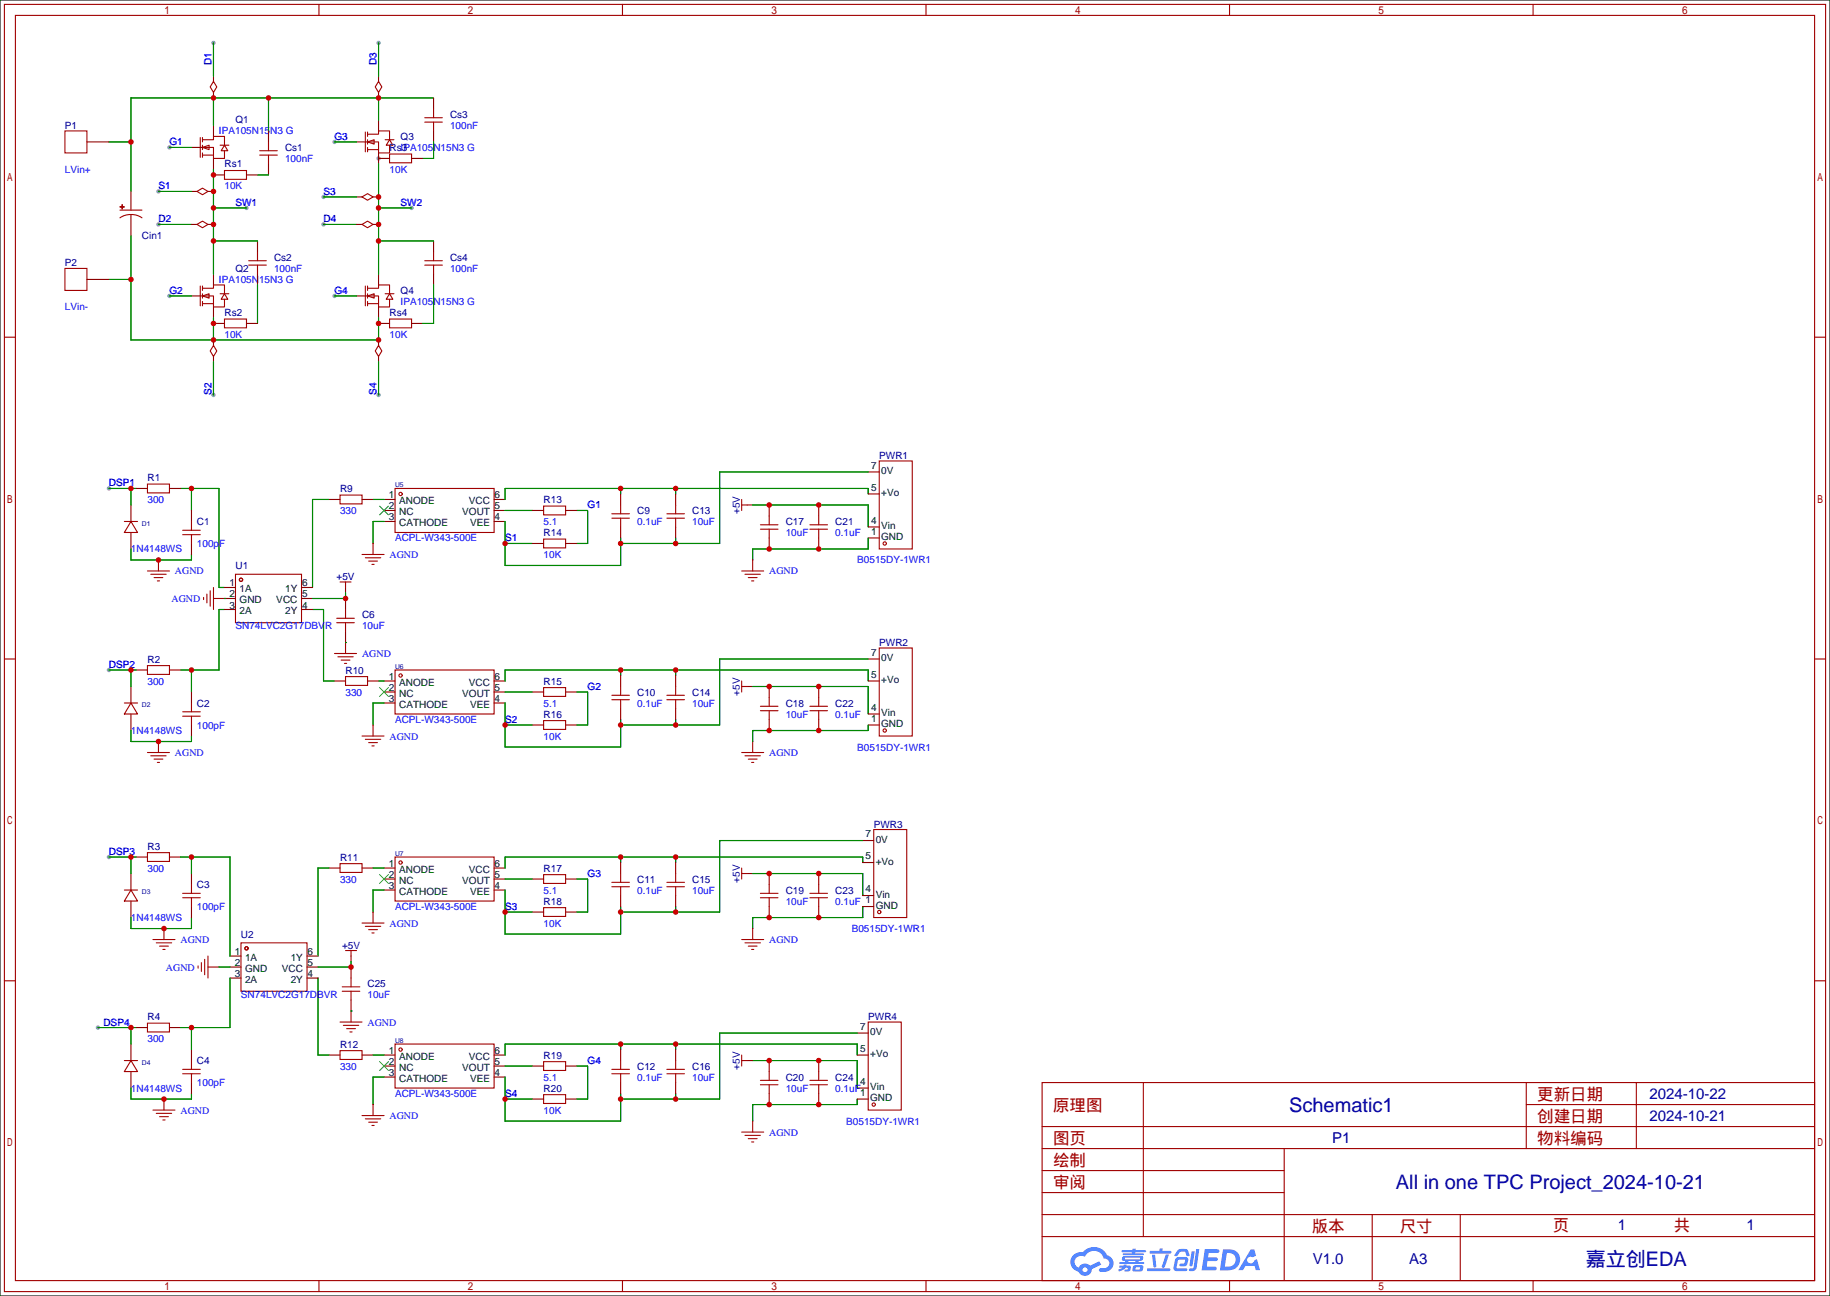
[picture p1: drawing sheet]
<svg xmlns="http://www.w3.org/2000/svg" width="422mm" height="299mm" viewBox="0 0 422 299" stroke-linecap="round" stroke-linejoin="round" font-family="sans-serif">
<path d="M0 0h422.4v299.2h-422.4z" fill="#fff" stroke="#000" stroke-width=".25"/>
<g fill="#999">
<circle cx="87.4" cy="36.6" r=".51"/>
<circle cx="39.1" cy="34" r=".51"/>
<circle cx="39.1" cy="68.3" r=".51"/>
<circle cx="36.6" cy="51.8" r=".51"/>
<circle cx="49.3" cy="9.9" r=".51"/>
<circle cx="87.4" cy="9.9" r=".51"/>
<circle cx="77.2" cy="32.8" r=".51"/>
<circle cx="77.2" cy="68.3" r=".51"/>
<circle cx="74.7" cy="51.8" r=".51"/>
<circle cx="87.4" cy="91.2" r=".51"/>
<circle cx="49.3" cy="91.2" r=".51"/>
<circle cx="36.6" cy="44.2" r=".51"/>
<circle cx="74.7" cy="45.5" r=".51"/>
<circle cx="56.9" cy="48" r=".51"/>
<circle cx="95" cy="48" r=".51"/>
<circle cx="25.1" cy="112.8" r=".51"/>
<circle cx="25.1" cy="154.7" r=".51"/>
<circle cx="25.1" cy="197.9" r=".51"/>
<circle cx="22.6" cy="237.2" r=".51"/>
</g>
<g fill="none" stroke="#a10000" stroke-width=".25">
<path d="M1 1h420.4v297.2h-420.4zM3.6 3.6h415.2v292.1h-415.2zM73.6 1v2.6M143.7 1v2.6M213.7 1v2.6M283.8 1v2.6M353.9 1v2.6M1 77.9h2.6M418.8 77.9h2.6M1 152.1h2.6M418.8 152.1h2.6M1 226.4h2.6"/>
<path d="M418.8 226.4h2.6M240.5 249.9h178.3v45.8h-178.3zM263.9 249.9v35.6M352.3 249.9v15.3M352.3 255h66.5M377.7 249.9v15.3M240.5 270.3h55.9M240.5 265.2h178.3M240.5 275.3h55.9M240.5 260.1h178.3M296.4 265.2v30.5M73.6 295.7v2.5"/>
<path d="M143.7 295.7v2.5M213.7 295.7v2.5M240.5 285.5h178.3M240.5 280.4h178.3M283.8 295.7v2.5M316.7 280.4v15.3M337.1 280.4v15.3M353.9 295.7v2.5"/>
</g>
<g fill="#5487ff">
<path d="M278.1 288.4h2.7a.48 .48 0 0 1 .7 .4 .48 .48 0 0 1-.7 .5h-1.8l-.2 1h1.9a.43 .43 0 0 1 .4 .5 .43 .43 0 0 1-.5 .4h-1.9l-.2 1.2h1.7a.45 .45 0 0 1 .6 .2 .45 .45 0 0 1-.2 .6l-3.2 .1z"/>
<path d="M288.7 288.5h.8l.4 1.4-.7 .4a.84 .84 0 0 0-1.2 .2 .84 .84 0 0 0 .3 1.2 .84 .84 0 0 0 1.1-.4l.1-.3 .6-.3 .7 2.5h-.9l-.3-1h-2.1l-.6 1h-1.1z"/>
<path d="M275.1 288.9h.7l-.5 3.2a.36 .36 0 0 1-.4 .3 .36 .36 0 0 1-.3-.4z"/>
<path d="M276.1 288.4h.7l-.6 4.3a1.13 1.13 0 0 1-1.8 .6l.2-.4 .7-.1 .2-.2z"/>
<path d="M271.8 288.7l.6-.3 1-.1a.77 .77 0 0 1 .9 .6l.3 .9-.2 .2h-.5l-.3-.9-.2-.1h-1l-.7 1h-.6z"/>
<path d="M271.4 290.5l.5-.3h1.7a.81 .81 0 0 1 .7 .5 .81 .81 0 0 1-.2 .9 .81 .81 0 0 1-.9 .8h-.7a.32 .32 0 0 1-.3-.4 .32 .32 0 0 1 .4-.3h.7l.3-.9-1.7 .1-.3 1.9h2.2a.32 .32 0 0 1 .3 .4 .32 .32 0 0 1-.4 .3h-2.3l-.4-.4-.1-.5z"/>
<path d="M264.8 292.8h5a.33 .33 0 0 1 .4 .4 .33 .33 0 0 1-.4 .3h-4.9l-.1-.2z"/>
<path d="M269.1 289.6h.7l-.6 2.1a.98 .98 0 0 1-.8 1l-.3-.3z"/>
<path d="M265.9 289.7h.7l.3 2.6a.34 .34 0 0 1-.3 .3 .34 .34 0 0 1-.4-.2z"/>
<path d="M265.4 288.8h2.2l.2-.6h.6l-.1 .6h1.8a.32 .32 0 0 1 .3 .3 .32 .32 0 0 1-.4 .3h-4.5l-.1-.1z"/>
<path d="M258.4 292.2h.9l.1-.2h.7l-.1 .2h.9l.1 .2-.1 .9-1.3 .2v-.4h.6l.1-.4a.68 .68 0 0 0-.9 .4l-1.1 .5-.2-.5 1-.4h-.8z"/>
<path d="M259 288.6h2.4l.1-.3h.7l-.1 .3h2.2l.3 .3-.3 .2h-2.2l-.1 .3h1.8l.2 .2-.2 .2h-4.5l-.1-.4h2l.1-.3h-2.3l-.1-.1z"/>
<path d="M282.3 288.4l-.7 4.9h1.6a2.5 2.5 0 0 0 3.1-2.5 2.5 2.5 0 0 0-3.1-2.4zM283.2 289.3a1.65 1.65 0 0 1 2 1.7 1.65 1.65 0 0 1-2.2 1.4h-.3z"/>
<path d="M259.1 290.2l-.1 .7 .6 .2 .1 .3h-1.3l.1 .4h5.4l.2-.2-.2-.2h-1.2l.2-.3a.7 .7 0 0 0 .8-.2 .7 .7 0 0 0 0-.9h-4.1zM259.7 290.4l3.5 .1-.2 .3h-3.2zM260.4 291.1h1.7l-.2 .3h-1.4z"/>
<path d="M261.6 292.3a1.05 1.05 0 0 0-.1 1.2 2.91 2.91 0 0 0 2.2-.2 .98 .98 0 0 0 0-1.1l-1.6-.1zM262.2 292.6h.8l.1 .3-.2 .2h-.8z"/>
<path d="M247.8 289.7a2.23 2.23 0 0 0-.6 2.3 2.23 2.23 0 0 0 1.8 1.6 1.58 1.58 0 0 0 1.7 1 1.58 1.58 0 0 0 1.3-1.6l2.2-1-.5-.8-2.1 1a1.65 1.65 0 0 0-2.6 .5 1.47 1.47 0 0 1-.8-2.1 1.47 1.47 0 0 1 2.2-.4 2.3 2.3 0 0 1 2.3-1.4 2.3 2.3 0 0 1 2.1 1.8 1.12 1.12 0 0 1 1.3 1 1.12 1.12 0 0 1-1.2 1.2h-.7a.45 .45 0 0 0-.5 .3 .45 .45 0 0 0 .4 .6 2.21 2.21 0 0 0 2.2-.6 2.21 2.21 0 0 0 .5-2.3 2.13 2.13 0 0 0-1.3-1 3.3 3.3 0 0 0-5.5-.7l-1.2 .1zM249.9 293.2a.57 .57 0 0 1 1.1 0 .57 .57 0 0 1-1.1 0z"/>
</g>
<g fill="none" stroke="#870000" stroke-width=".25">
<path d="M49.3 17.5v1.3M87.4 17.5v1.3M20.1 32.8h5M44.2 34h2.5M49.3 21.3v1.3M49.3 29v2.5M49.3 36.6v2.5M62 30.2v2.6M62 37.8v2.6M82.3 32.8h2.5M87.4 21.3v1.3M87.4 27.7v2.5"/>
<path d="M87.4 35.3v2.5M87.4 36.6h2.5M95 36.6h2.5M100.1 22.6v2.5M100.1 30.2v2.6M30.2 44.2v4.3M30.2 49.5v4.9M44.2 51.8h1.3M44.2 44.2h1.3M48 51.8h1.3M48 44.2h1.3M49.3 40.4h2.5"/>
<path d="M56.9 40.4h2.5M59.4 55.6v2.6M82.3 51.8h1.3M82.3 45.5h1.3M86.1 51.8h1.3M86.1 45.5h1.3M100.1 55.6v2.6M20.1 64.5h5M44.2 68.3h2.5M49.3 63.2v2.6M49.3 70.9v2.5M49.3 78.5v1.3"/>
<path d="M49.3 74.7h2.5M56.9 74.7h2.5M59.4 63.2v2.6M82.3 68.3h2.5M87.4 63.2v2.6M87.4 70.9v2.5M87.4 78.5v1.3M87.4 74.7h2.5M95 74.7h2.5M100.1 63.2v2.6M49.3 82.3v1.3M87.4 82.3v1.3"/>
<path d="M30.2 116.6v3.8M31.5 112.8h2.5M39.1 112.8h2.6M44.2 117.9v2.5M75.9 115.3h2.6M83.6 115.3h2.5M88.6 115.3h2.6M88.6 117.9h2.6M114 115.3h2.6M114 117.9h2.6M122.9 117.9h2.6M130.6 117.9h2.5"/>
<path d="M143.3 114v2.6M156 114v2.6M172.5 116.6h1.2M177.5 116.6v2.5M189 116.6v2.5M200.4 109h2.5M200.4 114h2.5M30.2 122.9v3.8M36.6 129.3h.1M44.2 125.5v2.5M51.8 135.6h2.6M51.8 138.2h2.6"/>
<path d="M69.6 135.6h2.5M69.6 138.2h2.5M79.8 135.6v1.3M79.8 138.2v2.5M86.1 125.5h.1M88.6 120.4h2.6M114 120.4h2.6M122.9 125.5h2.6M130.6 125.5h2.5M143.3 121.7v2.5M156 121.7v2.5M173.7 129.3h.1"/>
<path d="M177.5 124.2v2.5M189 124.2v2.5M200.4 121.7h2.5M200.4 124.2h2.5M30.2 158.5v3.8M31.5 154.7h2.5M39.1 154.7h2.6M44.2 159.8v2.5M51.8 140.7h2.6M69.6 140.7h2.5M77.2 157.2h2.6M79.8 148.3h.1"/>
<path d="M79.8 145.8v2.5M84.8 157.2h2.6M88.6 157.2h2.6M88.6 159.8h2.6M114 157.2h2.6M114 159.8h2.6M122.9 159.8h2.6M130.6 159.8h2.5M143.3 156v2.5M156 156v2.5M172.5 158.5h1.2M177.5 158.5v2.5"/>
<path d="M189 158.5v2.5M200.4 157.2h2.5M200.4 152.1h2.5M30.2 164.8v3.9M36.6 171.2h.1M44.2 167.4v2.5M86.1 167.4h.1M88.6 162.3h2.6M114 162.3h2.6M122.9 167.4h2.6M130.6 167.4h2.5M143.3 163.6v2.5"/>
<path d="M156 163.6v2.5M173.7 171.2h.1M177.5 166.1v2.6M189 166.1v2.6M200.4 164.8h2.5M200.4 167.4h2.5M31.5 197.9h2.5M39.1 197.9h2.6M143.3 199.1v2.6M156 199.1v2.6M199.1 194.1h2.6M199.1 199.1h2.6"/>
<path d="M30.2 201.7v3.8M30.2 208v3.8M37.8 214.4h.1M44.2 201.7v2.5M44.2 209.3v2.5M75.9 200.4h2.6M83.6 200.4h2.5M86.1 210.6h.1M88.6 200.4h2.6M88.6 202.9h2.6M88.6 205.5h2.6M114 200.4h2.6"/>
<path d="M114 202.9h2.6M114 205.5h2.6M122.9 202.9h2.6M122.9 210.6h2.6M130.6 202.9h2.5M130.6 210.6h2.5M143.3 206.8v2.5M156 206.8v2.5M172.5 201.7h1.2M173.7 214.4h.1M177.5 201.7v2.5M177.5 209.3v2.5"/>
<path d="M189 201.7v2.5M189 209.3v2.5M199.1 206.8h2.6M199.1 209.3h2.6M31.5 237.2h2.5M39.1 237.2h2.6M50.5 223.3h.1M53.1 220.7h2.5M53.1 223.3h2.5M53.1 225.8h2.5M70.9 220.7h2.5M70.9 223.3h2.5"/>
<path d="M70.9 225.8h2.5M81 233.4h.1M81 220.7v1.3M81 223.3v2.5M81 230.9v2.5M197.9 238.5h2.5M30.2 241v3.9M30.2 247.4v3.8M37.8 253.7h.1M44.2 242.3v2.6M44.2 249.9v2.6M75.9 243.6h2.6"/>
<path d="M83.6 243.6h2.5M86.1 255h.1M88.6 243.6h2.6M88.6 246.1h2.6M88.6 248.7h2.6M114 243.6h2.6M114 246.1h2.6M114 248.7h2.6M122.9 246.1h2.6M122.9 253.7h2.6M130.6 246.1h2.5M130.6 253.7h2.5"/>
<path d="M143.3 242.3v2.6M143.3 249.9v2.6M156 242.3v2.6M156 249.9v2.6M172.5 244.9h1.2M173.7 258.8h.1M177.5 244.9v2.5M177.5 252.5v2.5M189 244.9v2.5M189 252.5v2.5M197.9 243.6h2.5M197.9 251.2h2.5"/>
<path d="M197.9 253.7h2.5"/>
</g>
<g fill="none" stroke="#a10000" stroke-width=".25">
<path d="M49.3 18.8l.7 1.3-.7 1.2-.8-1.2zM87.4 18.8l.7 1.3-.7 1.2-.8-1.2zM15 30.2h5.1v5.1h-5.1zM46.2 31.8v4.5M46.7 34h2.6v2.6h2.5v-1.8M46.7 32.3h2.6v-.8h2.5v2M46.7 34l1.6-.5v1zM46.7 31.8v1M46.7 33.5v1M46.7 35.3v1M46.7 35.8h2.6M50.8 33.5h2"/>
<path d="M51.8 39.4h5.1v2h-5.1zM51.8 33.5l.8 1.3h-1.5zM59.9 35.8h4.1M59.9 34.8h4.1M62 32.8v2M62 35.8v2M84.3 30.5v4.6M84.8 32.8h2.6v2.5h2.5v-1.8M84.8 31h2.6v-.8h2.5v2.1M84.8 32.8l1.6-.5v1zM84.8 30.5v1M84.8 32.3v1"/>
<path d="M84.8 34v1.1M84.8 34.5h2.6M88.9 32.3h2M89.9 35.6h5.1v2h-5.1zM89.9 32.3l.8 1.2h-1.5zM98 28.2h4.1M98 27.2h4.1M100.1 25.1v2.1M100.1 28.2v2M27.7 47.8h1zM27.7 50.3a4.6 4.6 0 0 1 5.1 0M27.7 48.5h5.1"/>
<path d="M28.2 47.2v1.1zM45.5 51.8l1.2-.7 1.3 .7-1.3 .8zM45.5 44.2l1.2-.8 1.3 .8-1.3 .8zM59.4 58.2v2M83.6 51.8l1.2-.7 1.3 .7-1.3 .8zM83.6 45.5l1.2-.8 1.3 .8-1.3 .7zM100.1 58.2v2M15 62h5.1v5.1h-5.1zM46.2 66v4.6M46.7 68.3h2.6v2.6h2.5v-1.8M46.7 66.5h2.6v-.7h2.5v2M46.7 68.3l1.6-.5v1z"/>
<path d="M46.7 66v1.1M46.7 67.8v1M46.7 69.6v1M46.7 70.1h2.6M49.3 79.8l.7 1.2-.7 1.3-.8-1.3zM50.8 67.8h2M51.8 73.7h5.1v2h-5.1zM51.8 67.8l.8 1.3h-1.5zM57.4 61.2h4.1M57.4 60.2h4.1M59.4 61.2v2M84.3 66v4.6"/>
<path d="M84.8 68.3h2.6v2.6h2.5v-1.8M84.8 66.5h2.6v-.7h2.5v2M84.8 68.3l1.6-.5v1zM84.8 70.1h2.6M84.8 66v1.1M84.8 67.8v1M84.8 69.6v1M87.4 79.8l.7 1.2-.7 1.3-.8-1.3zM88.9 67.8h2M89.9 73.7h5.1v2h-5.1zM89.9 67.8l.8 1.3h-1.5zM98 61.2h4.1"/>
<path d="M98 60.2h4.1M100.1 61.2v2M34 111.8h5.1v2h-5.1zM78.5 114.3h5.1v2h-5.1zM91.2 112.8h22.8v10.1h-22.8zM125.5 116.8h5.1v2.1h-5.1zM141.2 119.6h4.1M141.2 118.6h4.1M143.3 116.6v2M143.3 119.6v2.1M153.9 119.6h4.1M153.9 118.6h4.1"/>
<path d="M156 116.6v2M156 119.6v2.1M171.2 115.3v2.6M171.2 116.6h1.3M177.5 119.1v2.1M189 119.1v2.1M202.9 106.4h7.7v20.3h-7.7zM28.7 120.4h3M30.2 120.4l1.5 2.5h-3zM34 131.8h5.1M34.8 132.6h3.6M35.6 133.3h2"/>
<path d="M36.3 134.1h.5M36.6 129.3v2.5M42.2 123.4h4M42.2 122.4h4M44.2 120.4v2M44.2 123.4v2.1M47 137.9v.5M47.8 137.2v2M48.5 136.4v3.6M49.3 138.2h2.5M49.3 135.6v5.1M54.4 132.6h15.2v11.2h-15.2z"/>
<path d="M78.5 134.4h2.5M79.8 134.4v1.2M83.6 128h5M84.3 128.8h3.6M85.1 129.5h2M85.9 130.3h.5M86.1 125.5v2.5M125.5 124.5h5.1v2h-5.1zM171.2 131.8h5.1M172 132.6h3.5M172.7 133.3h2.1M173.5 134.1h.5"/>
<path d="M173.7 129.3v2.5M175.5 122.2h4.1M175.5 121.2h4.1M177.5 122.2v2M186.9 122.2h4.1M186.9 121.2h4.1M189 122.2v2M34 153.7h5.1v2h-5.1zM77.2 150.9h5.1M77.7 142.7h4.1M77.7 143.8h4.1M78 151.6h3.5"/>
<path d="M78.7 152.4h2.1M79.5 153.2h.5M79.8 156.2h5v2h-5zM79.8 140.7v2M79.8 143.8v2M79.8 148.3v2.6M91.2 154.7h22.8v10.1h-22.8zM125.5 158.7h5.1v2.1h-5.1zM143.3 158.5v2M156 158.5v2M171.2 157.2v2.6M171.2 158.5h1.3"/>
<path d="M202.9 149.6h7.7v20.3h-7.7zM28.7 162.3h3M30.2 162.3l1.5 2.5h-3zM34 173.7h5.1M34.8 174.5h3.6M35.6 175.3h2M36.3 176h.5M36.6 171.2v2.5M42.2 165.4h4M42.2 164.3h4M44.2 162.3v2M44.2 165.4v2"/>
<path d="M83.6 169.9h5M84.3 170.7h3.6M85.1 171.4h2M85.9 172.2h.5M86.1 167.4v2.5M125.5 166.4h5.1v2h-5.1zM141.2 161.5h4.1M141.2 160.5h4.1M143.3 161.5v2.1M153.9 161.5h4.1M153.9 160.5h4.1M156 161.5v2.1"/>
<path d="M171.2 173.7h5.1M172 174.5h3.5M172.7 175.3h2.1M173.5 176h.5M173.7 171.2v2.5M175.5 164.1h4.1M175.5 163.1h4.1M177.5 161v2.1M177.5 164.1v2M186.9 164.1h4.1M186.9 163.1h4.1M189 161v2.1"/>
<path d="M189 164.1v2M34 196.8h5.1v2.1h-5.1zM78.5 199.4h5.1v2h-5.1zM91.2 197.9h22.8v10.1h-22.8zM201.7 191.5h7.6v20.3h-7.6zM28.7 205.5h3M30.2 205.5l1.5 2.5h-3zM35.3 216.9h5.1M36.1 217.7h3.5M36.8 218.4h2.1M37.6 219.2h.5M37.8 214.4v2.5"/>
<path d="M42.2 207.3h4M42.2 206.2h4M44.2 204.2v2M44.2 207.3v2M55.6 217.7h15.3v11.2h-15.3zM79.8 219.5h2.5M81 219.5v1.2M83.6 213.1h5M84.3 213.9h3.6M85.1 214.6h2M85.9 215.4h.5M86.1 210.6v2.5"/>
<path d="M125.5 201.9h5.1v2.1h-5.1zM125.5 209.5h5.1v2.1h-5.1zM141.2 204.7h4.1M141.2 203.7h4.1M143.3 201.7v2M143.3 204.7v2.1M153.9 204.7h4.1M153.9 203.7h4.1M156 201.7v2M156 204.7v2.1M171.2 200.4v2.5M171.2 201.7h1.3"/>
<path d="M171.2 216.9h5.1M172 217.7h3.5M172.7 218.4h2.1M173.5 219.2h.5M173.7 214.4v2.5M175.5 207.3h4.1M175.5 206.2h4.1M177.5 204.2v2M177.5 207.3v2M186.9 207.3h4.1M186.9 206.2h4.1M189 204.2v2"/>
<path d="M189 207.3v2M34 236.2h5.1v2.1h-5.1zM45.7 223v.5M46.5 222.2v2.1M47.2 221.5v3.5M48 223.3h2.5M48 220.7v5.1M78.5 236h5.1M79 227.8h4.1M79 228.9h4.1M79.2 236.7h3.6M80 237.5h2"/>
<path d="M80.8 238.3h.5M81 225.8v2M81 228.9v2M81 233.4v2.6M200.4 236h7.6v20.3h-7.6zM28.7 244.9h3M30.2 244.9l1.5 2.5h-3zM35.3 256.3h5.1M36.1 257h3.5M36.8 257.8h2.1M37.6 258.6h.5M37.8 253.7v2.6"/>
<path d="M42.2 247.9h4M42.2 246.9h4M44.2 244.9v2M44.2 247.9v2M78.5 242.6h5.1v2h-5.1zM83.6 257.6h5M84.3 258.3h3.6M85.1 259.1h2M85.9 259.8h.5M86.1 255v2.6M91.2 241h22.8v10.2h-22.8zM125.5 245.1h5.1v2h-5.1z"/>
<path d="M125.5 252.7h5.1v2.1h-5.1zM141.2 247.9h4.1M141.2 246.9h4.1M143.3 244.9v2M143.3 247.9v2M153.9 247.9h4.1M153.9 246.9h4.1M156 244.9v2M156 247.9v2M171.2 243.6v2.5M171.2 244.9h1.3M173.7 258.8v2.6"/>
<path d="M175.5 250.4h4.1M175.5 249.4h4.1M177.5 247.4v2M177.5 250.4v2.1M186.9 250.4h4.1M186.9 249.4h4.1M189 247.4v2M189 250.4v2.1M171.2 261.4h5.1M172 262.1h3.5M172.7 262.9h2.1M173.5 263.7h.5"/>
<circle cx="92.5" cy="114" r=".38"/>
<circle cx="55.6" cy="133.9" r=".38"/>
<circle cx="204.2" cy="125.5" r=".38"/>
<circle cx="92.5" cy="156" r=".38"/>
<circle cx="204.2" cy="168.7" r=".38"/>
<circle cx="92.5" cy="199.1" r=".38"/>
<circle cx="56.9" cy="218.9" r=".38"/>
<circle cx="202.9" cy="210.6" r=".38"/>
<circle cx="92.5" cy="242.3" r=".38"/>
<circle cx="201.7" cy="255" r=".38"/>
</g>
<g fill="none" stroke="#008700" stroke-width=".25">
<path d="M49.3 9.9v7.6M87.4 9.9v7.6M25.1 32.8h5.1M39.1 34h5.1M49.3 22.6v6.4M49.3 39.1v24.1M62 22.6v7.6M77.2 32.8h5.1M87.4 22.6v5.1M87.4 37.8v25.4M100.1 22.6h-69.9v21.6M100.1 32.8v3.8h-2.6"/>
<path d="M30.2 54.4v24.1h57.2v-5.1M36.6 51.8h7.6M36.6 44.2h7.6M49.3 55.6h10.1M49.3 48h7.6M59.4 40.4h2.6M74.7 51.8h7.6M74.7 45.5h7.6M87.4 55.6h12.7M87.4 48h7.6M25.1 64.5h5.1M39.1 68.3h5.1"/>
<path d="M49.3 73.4v5.1M59.4 65.8v8.9M77.2 68.3h5.1M100.1 65.8v8.9h-2.6M49.3 83.6v7.6M87.4 83.6v7.6M25.1 112.8h6.4M30.2 112.8v3.8M41.7 112.8h8.8v22.8h1.3M44.2 112.8v5.1M75.9 115.3h-3.8v20.3M86.1 115.3h2.5"/>
<path d="M116.6 117.9h6.3M133.1 117.9h2.5v7.6h-2.5M143.3 112.8v1.2M156 112.8v1.2M173.7 116.6h26.7v5.1M200.4 114v-1.2h-83.8v2.5M200.4 109h-34.3v16.5h-22.8M30.2 126.7v2.6h14v-1.3M51.8 138.2h.1M79.8 136.9v1.3h-7.7M88.6 120.4h-2.5v5.1M116.6 120.4v10.2h26.7v-6.4"/>
<path d="M116.6 125.5h6.3M156 124.2v1.3M200.4 124.2v2.5h-26.7v2.6M25.1 154.7h6.4M30.2 154.7v3.8M44.2 154.7v5.1M51.8 140.7h-1.3v14h-8.8M72.1 140.7h2.6v16.5h2.5M79.8 148.3h.1M87.4 157.2h1.2M116.6 157.2v-2.5h83.8v2.5M116.6 159.8h6.3"/>
<path d="M133.1 159.8h2.5v7.6h-2.5M143.3 154.7v1.3M156 154.7v1.3M173.7 158.5h26.7v6.3M200.4 152.1h-34.3v15.3h-22.8M30.2 168.7v2.5h14v-1.3M88.6 162.3h-2.5v5.1M116.6 162.3v10.2h26.7v-6.4M116.6 167.4h6.3M156 166.1v1.3M200.4 167.4v1.3h-26.7v2.5M25.1 197.9h6.4"/>
<path d="M30.2 197.9v3.8M41.7 197.9h11.4v22.8M44.2 197.9v3.8M143.3 197.9v1.2M156 197.9v1.2M199.1 199.1v-1.2h-82.5v2.5M199.1 194.1h-33v16.5h-22.8M30.2 211.8v2.6h14v-2.6M75.9 200.4h-2.5v20.3M86.1 200.4h2.5M88.6 205.5h-2.5v5.1M116.6 205.5v10.1h26.7v-6.3"/>
<path d="M116.6 202.9h6.3M116.6 210.6h6.3M133.1 202.9h2.5v7.7h-2.5M156 209.3v1.3M173.7 201.7h25.4v5.1M199.1 209.3v2.5h-25.4v2.6M22.6 237.2h8.9M30.2 237.2v3.8M44.2 237.2v5.1M50.5 223.3h2.6M53.1 225.8v11.4h-11.4M73.4 225.8v17.8h2.5"/>
<path d="M81 233.4h.1M81 222v1.3h-7.6M197.9 238.5h-31.8v15.2h-22.8M30.2 251.2v2.5h14v-1.2M86.1 243.6h2.5M88.6 248.7h-2.5v6.3M116.6 243.6v-2.6h81.3v2.6M116.6 248.7v10.1h26.7v-6.3M116.6 246.1h6.3M116.6 253.7h6.3M133.1 246.1h2.5v7.6h-2.5M143.3 241v1.3"/>
<path d="M156 241v1.3M156 252.5v1.2M173.7 244.9h24.2v6.3M197.9 253.7v1.3h-24.2v3.8"/>
</g>
<path d="M87.6 116.8l2.1 2.1M89.7 116.8l-2.1 2.1M87.6 158.7l2.1 2.1M89.7 158.7l-2.1 2.1M87.6 201.9l2.1 2.1M89.7 201.9l-2.1 2.1M87.6 245.1l2.1 2M89.7 245.1l-2.1 2" fill="none" stroke="#3c3" stroke-width=".25"/>
<g fill="#c00">
<circle cx="87.4" cy="74.7" r=".63"/>
<circle cx="87.4" cy="78.5" r=".63"/>
<circle cx="49.3" cy="78.5" r=".63"/>
<circle cx="30.2" cy="64.5" r=".63"/>
<circle cx="49.3" cy="74.7" r=".63"/>
<circle cx="49.3" cy="22.6" r=".63"/>
<circle cx="62" cy="22.6" r=".63"/>
<circle cx="87.4" cy="22.6" r=".63"/>
<circle cx="30.2" cy="32.8" r=".63"/>
<circle cx="49.3" cy="55.6" r=".63"/>
<circle cx="49.3" cy="51.8" r=".63"/>
<circle cx="49.3" cy="48" r=".63"/>
<circle cx="49.3" cy="44.2" r=".63"/>
<circle cx="49.3" cy="40.4" r=".63"/>
<circle cx="87.4" cy="45.5" r=".63"/>
<circle cx="87.4" cy="48" r=".63"/>
<circle cx="87.4" cy="51.8" r=".63"/>
<circle cx="87.4" cy="55.6" r=".63"/>
<circle cx="156" cy="112.8" r=".63"/>
<circle cx="143.3" cy="112.8" r=".63"/>
<circle cx="189" cy="116.6" r=".63"/>
<circle cx="177.5" cy="116.6" r=".63"/>
<circle cx="177.5" cy="126.7" r=".63"/>
<circle cx="189" cy="126.7" r=".63"/>
<circle cx="36.6" cy="129.3" r=".63"/>
<circle cx="116.6" cy="125.5" r=".63"/>
<circle cx="143.3" cy="125.5" r=".63"/>
<circle cx="156" cy="125.5" r=".63"/>
<circle cx="30.2" cy="112.8" r=".63"/>
<circle cx="156" cy="154.7" r=".63"/>
<circle cx="143.3" cy="154.7" r=".63"/>
<circle cx="189" cy="158.5" r=".63"/>
<circle cx="177.5" cy="158.5" r=".63"/>
<circle cx="36.6" cy="171.2" r=".63"/>
<circle cx="44.2" cy="154.7" r=".63"/>
<circle cx="116.6" cy="167.4" r=".63"/>
<circle cx="143.3" cy="167.4" r=".63"/>
<circle cx="156" cy="167.4" r=".63"/>
<circle cx="30.2" cy="154.7" r=".63"/>
<circle cx="156" cy="197.9" r=".63"/>
<circle cx="143.3" cy="197.9" r=".63"/>
<circle cx="189" cy="201.7" r=".63"/>
<circle cx="177.5" cy="201.7" r=".63"/>
<circle cx="177.5" cy="211.8" r=".63"/>
<circle cx="189" cy="211.8" r=".63"/>
<circle cx="37.8" cy="214.4" r=".63"/>
<circle cx="116.6" cy="210.6" r=".63"/>
<circle cx="143.3" cy="210.6" r=".63"/>
<circle cx="156" cy="210.6" r=".63"/>
<circle cx="30.2" cy="197.9" r=".63"/>
<circle cx="156" cy="241" r=".63"/>
<circle cx="143.3" cy="241" r=".63"/>
<circle cx="189" cy="244.9" r=".63"/>
<circle cx="177.5" cy="244.9" r=".63"/>
<circle cx="177.5" cy="255" r=".63"/>
<circle cx="189" cy="255" r=".63"/>
<circle cx="37.8" cy="253.7" r=".63"/>
<circle cx="116.6" cy="253.7" r=".63"/>
<circle cx="143.3" cy="253.7" r=".63"/>
<circle cx="156" cy="253.7" r=".63"/>
<circle cx="30.2" cy="237.2" r=".63"/>
<circle cx="44.2" cy="112.8" r=".63"/>
<circle cx="79.8" cy="138.2" r=".63"/>
<circle cx="81" cy="223.3" r=".63"/>
<circle cx="44.2" cy="197.9" r=".63"/>
<circle cx="44.2" cy="237.2" r=".63"/>
<circle cx="177.5" cy="168.7" r=".63"/>
<circle cx="189" cy="168.7" r=".63"/>
</g>
<g font-size="4.6" fill="#000080">
<text x="297.6" y="256.6">Schematic1</text>
<text x="322.2" y="274.4">All in one TPC Project_2024-10-21</text>
<text x="366" y="292.2">嘉立创EDA</text>
</g>
<g font-size="3.8" fill="#a00000">
<text x="243.1" y="256.5">原理图</text>
<text x="354.8" y="254">更新日期</text>
<text x="354.8" y="259.1">创建日期</text>
<text x="243.1" y="269.2">绘制</text>
<text x="243.1" y="264.2">图页</text>
<text x="354.8" y="264.2">物料编码</text>
<text x="243.1" y="274.3">审阅</text>
<text x="302.8" y="284.5">版本</text>
<text x="323.1" y="284.5">尺寸</text>
<text x="358.4" y="284.2">页</text>
<text x="386.3" y="284.2">共</text>
</g>
<g font-size="3.5" fill="#000080">
<text x="380.7" y="253.7">2024-10-22</text>
<text x="307.5" y="263.8">P1</text>
<text x="380.7" y="258.8">2024-10-21</text>
<text x="373.4" y="283.9">1</text>
<text x="403.2" y="283.9">1</text>
<text x="303" y="291.8">V1.0</text>
<text x="325.3" y="291.8">A3</text>
</g>
<g font-size="2.3" fill="#00f">
<text x="48.8" y="15" transform="rotate(-90 48.8 15)">D1</text>
<text x="86.9" y="15" transform="rotate(-90 86.9 15)">D3</text>
<text x="103.9" y="29.8">100nF</text>
<text x="39.1" y="33.6">G1</text>
<text x="50.5" y="31">IPA105N15N3 G</text>
<text x="77.2" y="32.3">G3</text>
<text x="92.5" y="34.8">IPA105N15N3 G</text>
<text x="15" y="39.9">LVin+</text>
<text x="65.8" y="37.4">100nF</text>
<text x="89.9" y="39.9">10K</text>
<text x="36.6" y="43.7">S1</text>
<text x="51.8" y="43.7">10K</text>
<text x="54.4" y="47.5">SW1</text>
<text x="74.7" y="45">S3</text>
<text x="92.5" y="47.5">SW2</text>
<text x="36.6" y="51.4">D2</text>
<text x="74.7" y="51.4">D4</text>
<text x="50.5" y="65.3">IPA105N15N3 G</text>
<text x="63.2" y="62.8">100nF</text>
<text x="103.9" y="62.8">100nF</text>
<text x="15" y="71.7">LVin-</text>
<text x="39.1" y="67.9">G2</text>
<text x="77.2" y="67.9">G4</text>
<text x="92.5" y="70.4">IPA105N15N3 G</text>
<text x="51.8" y="78">10K</text>
<text x="89.9" y="78">10K</text>
<text x="48.8" y="91.2" transform="rotate(-90 48.8 91.2)">S2</text>
<text x="86.9" y="91.2" transform="rotate(-90 86.9 91.2)">S4</text>
<text x="25.1" y="112.3">DSP1</text>
<text x="34" y="116.1">300</text>
<text x="78.5" y="118.7">330</text>
<text x="135.6" y="117.4">G1</text>
<text x="91.2" y="125">ACPL-W343-500E</text>
<text x="116.6" y="125">S1</text>
<text x="125.5" y="121.2">5.1</text>
<text x="147.1" y="121.2">0.1uF</text>
<text x="159.8" y="121.2">10uF</text>
<text x="181.4" y="123.7">10uF</text>
<text x="192.8" y="123.7">0.1uF</text>
<text x="30.2" y="127.6">1N4148WS</text>
<text x="45.5" y="126.3">100pF</text>
<text x="89.9" y="128.8">AGND</text>
<text x="125.5" y="128.8">10K</text>
<text x="197.9" y="130.1">B0515DY-1WR1</text>
<text x="40.4" y="132.6">AGND</text>
<text x="177.5" y="132.6">AGND</text>
<text x="39.6" y="139">AGND</text>
<text x="54.4" y="145.3">SN74LVC2G17DBVR</text>
<text x="83.6" y="145.3">10uF</text>
<text x="25.1" y="154.2">DSP2</text>
<text x="83.6" y="151.7">AGND</text>
<text x="34" y="158">300</text>
<text x="79.8" y="160.6">330</text>
<text x="135.6" y="159.3">G2</text>
<text x="91.2" y="166.9">ACPL-W343-500E</text>
<text x="116.6" y="166.9">S2</text>
<text x="125.5" y="163.1">5.1</text>
<text x="147.1" y="163.1">0.1uF</text>
<text x="159.8" y="163.1">10uF</text>
<text x="181.4" y="165.7">10uF</text>
<text x="192.8" y="165.7">0.1uF</text>
<text x="30.2" y="169.5">1N4148WS</text>
<text x="45.5" y="168.2">100pF</text>
<text x="89.9" y="170.7">AGND</text>
<text x="125.5" y="170.7">10K</text>
<text x="197.9" y="173.3">B0515DY-1WR1</text>
<text x="40.4" y="174.5">AGND</text>
<text x="177.5" y="174.5">AGND</text>
<text x="25.1" y="197.4">DSP3</text>
<text x="34" y="201.2">300</text>
<text x="78.5" y="203.8">330</text>
<text x="135.6" y="202.5">G3</text>
<text x="125.5" y="206.3">5.1</text>
<text x="147.1" y="206.3">0.1uF</text>
<text x="159.8" y="206.3">10uF</text>
<text x="181.4" y="208.8">10uF</text>
<text x="192.8" y="208.8">0.1uF 1</text>
<text x="30.2" y="212.6">1N4148WS</text>
<text x="45.5" y="210.1">100pF</text>
<text x="89.9" y="213.9">AGND</text>
<text x="91.2" y="210.1">ACPL-W343-500E</text>
<text x="116.6" y="210.1">S3</text>
<text x="125.5" y="213.9">10K</text>
<text x="196.6" y="215.2">B0515DY-1WR1</text>
<text x="41.7" y="217.7">AGND</text>
<text x="177.5" y="217.7">AGND</text>
<text x="38.3" y="224.1">AGND</text>
<text x="55.6" y="230.4">SN74LVC2G17DBVR</text>
<text x="84.8" y="230.4">10uF</text>
<text x="23.9" y="236.8">DSP4</text>
<text x="84.8" y="236.8">AGND</text>
<text x="34" y="240.6">300</text>
<text x="135.6" y="245.7">G4</text>
<text x="45.5" y="250.7">100pF</text>
<text x="78.5" y="246.9">330</text>
<text x="125.5" y="249.5">5.1</text>
<text x="147.1" y="249.5">0.1uF</text>
<text x="159.8" y="249.5">10uF</text>
<text x="30.2" y="252">1N4148WS</text>
<text x="41.7" y="257.1">AGND</text>
<text x="91.2" y="253.3">ACPL-W343-500E</text>
<text x="116.6" y="253.3">S4</text>
<text x="125.5" y="257.1">10K</text>
<text x="181.4" y="252">10uF</text>
<text x="192.8" y="252">0.1uF</text>
<text x="89.9" y="258.4">AGND</text>
<text x="177.5" y="262.2">AGND</text>
<text x="195.3" y="259.6">B0515DY-1WR1</text>
</g>
<g font-size="2.3" fill="#000080">
<text x="15" y="29.8">P1</text>
<text x="54.4" y="28.5">Q1</text>
<text x="103.9" y="27.2">Cs3</text>
<text x="65.8" y="34.8">Cs1</text>
<text x="89.9" y="34.8">Rs3</text>
<text x="92.5" y="32.3">Q3</text>
<text x="51.8" y="38.7">Rs1</text>
<text x="32.8" y="55.2">Cin1</text>
<text x="15" y="61.5">P2</text>
<text x="54.4" y="62.8">Q2</text>
<text x="63.2" y="60.2">Cs2</text>
<text x="103.9" y="60.2">Cs4</text>
<text x="92.5" y="67.9">Q4</text>
<text x="51.8" y="72.9">Rs2</text>
<text x="89.9" y="72.9">Rs4</text>
<text x="202.9" y="106">PWR1</text>
<text x="34" y="111">R1</text>
<text x="78.5" y="113.6">R9</text>
<text x="125.5" y="116.1">R13</text>
<text x="147.1" y="118.7">C9</text>
<text x="159.8" y="118.7">C13</text>
<text x="170.7" y="118.7" transform="rotate(-90 170.7 118.7)">+5V</text>
<text x="45.5" y="121.2">C1</text>
<text x="125.5" y="123.7">R14</text>
<text x="181.4" y="121.2">C17</text>
<text x="192.8" y="121.2">C21</text>
<text x="54.4" y="131.4">U1</text>
<text x="77.7" y="133.9">+5V</text>
<text x="83.6" y="142.8">C6</text>
<text x="202.9" y="149.1">PWR2</text>
<text x="34" y="153">R2</text>
<text x="79.8" y="155.5">R10</text>
<text x="125.5" y="158">R15</text>
<text x="147.1" y="160.6">C10</text>
<text x="159.8" y="160.6">C14</text>
<text x="170.7" y="160.6" transform="rotate(-90 170.7 160.6)">+5V</text>
<text x="45.5" y="163.1">C2</text>
<text x="125.5" y="165.7">R16</text>
<text x="181.4" y="163.1">C18</text>
<text x="192.8" y="163.1">C22</text>
<text x="201.7" y="191.1">PWR3</text>
<text x="34" y="196.1">R3</text>
<text x="78.5" y="198.7">R11</text>
<text x="125.5" y="201.2">R17</text>
<text x="147.1" y="203.8">C11</text>
<text x="159.8" y="203.8">C15</text>
<text x="170.7" y="203.8" transform="rotate(-90 170.7 203.8)">+5V</text>
<text x="45.5" y="205">C3</text>
<text x="125.5" y="208.8">R18</text>
<text x="181.4" y="206.3">C19</text>
<text x="192.8" y="206.3">C23</text>
<text x="55.6" y="216.5">U2</text>
<text x="78.9" y="219">+5V</text>
<text x="84.8" y="227.9">C25</text>
<text x="34" y="235.5">R4</text>
<text x="200.4" y="235.5">PWR4</text>
<text x="45.5" y="245.7">C4</text>
<text x="78.5" y="241.9">R12</text>
<text x="125.5" y="244.4">R19</text>
<text x="147.1" y="246.9">C12</text>
<text x="159.8" y="246.9">C16</text>
<text x="170.7" y="246.9" transform="rotate(-90 170.7 246.9)">+5V</text>
<text x="181.4" y="249.5">C20</text>
<text x="192.8" y="249.5">C24</text>
<text x="125.5" y="252">R20</text>
</g>
<g font-size="2.3">
<text x="201" y="108.2">7</text>
<text x="201" y="113.3">5</text>
<text x="203.4" y="109.5">0V</text>
<text x="89.8" y="115.1">1</text>
<text x="89.8" y="117.6">2</text>
<text x="92.1" y="116.4">ANODE</text>
<text x="92.1" y="118.9">NC</text>
<text x="106.7" y="118.9">VOUT</text>
<text x="108.2" y="116.4">VCC</text>
<text x="114.2" y="117.6">5</text>
<text x="114.2" y="115.1">6</text>
<text x="203.4" y="114.6">+Vo</text>
<text x="89.8" y="120.2">3</text>
<text x="92.1" y="121.4">CATHODE</text>
<text x="108.5" y="121.4">VEE</text>
<text x="114.2" y="120.2">4</text>
<text x="201" y="120.9">4</text>
<text x="201" y="123.5">1</text>
<text x="203.4" y="122.2">Vin</text>
<text x="203.4" y="124.8">GND</text>
<text x="52.9" y="135.4">1</text>
<text x="52.9" y="137.9">2</text>
<text x="55.3" y="136.7">1A</text>
<text x="65.8" y="136.7">1Y</text>
<text x="69.7" y="137.9">5</text>
<text x="69.7" y="135.4">6</text>
<text x="52.9" y="140.5">3</text>
<text x="55.3" y="139.2">GND</text>
<text x="55.3" y="141.8">2A</text>
<text x="63.8" y="139.2">VCC</text>
<text x="65.8" y="141.8">2Y</text>
<text x="69.7" y="140.5">4</text>
<text x="201" y="151.4">7</text>
<text x="203.4" y="152.7">0V</text>
<text x="89.8" y="157">1</text>
<text x="89.8" y="159.5">2</text>
<text x="92.1" y="158.3">ANODE</text>
<text x="92.1" y="160.8">NC</text>
<text x="106.7" y="160.8">VOUT</text>
<text x="108.2" y="158.3">VCC</text>
<text x="114.2" y="159.5">5</text>
<text x="114.2" y="157">6</text>
<text x="201" y="156.5">5</text>
<text x="203.4" y="157.8">+Vo</text>
<text x="89.8" y="162.1">3</text>
<text x="92.1" y="163.3">CATHODE</text>
<text x="108.5" y="163.3">VEE</text>
<text x="114.2" y="162.1">4</text>
<text x="201" y="164.1">4</text>
<text x="201" y="166.7">1</text>
<text x="203.4" y="165.4">Vin</text>
<text x="203.4" y="167.9">GND</text>
<text x="199.8" y="193.3">7</text>
<text x="202.1" y="194.6">0V</text>
<text x="89.8" y="200.2">1</text>
<text x="89.8" y="202.7">2</text>
<text x="92.1" y="201.4">ANODE</text>
<text x="92.1" y="204">NC</text>
<text x="106.7" y="204">VOUT</text>
<text x="108.2" y="201.4">VCC</text>
<text x="114.2" y="202.7">5</text>
<text x="114.2" y="200.2">6</text>
<text x="199.8" y="198.4">5</text>
<text x="202.1" y="199.7">+Vo</text>
<text x="89.8" y="205.3">3</text>
<text x="92.1" y="206.5">CATHODE</text>
<text x="108.5" y="206.5">VEE</text>
<text x="114.2" y="205.3">4</text>
<text x="199.8" y="206">4</text>
<text x="202.1" y="207.3">Vin</text>
<text x="202.1" y="209.8">GND</text>
<text x="54.2" y="220.5">1</text>
<text x="56.6" y="221.8">1A</text>
<text x="67.1" y="221.8">1Y</text>
<text x="71" y="220.5">6</text>
<text x="54.2" y="223">2</text>
<text x="54.2" y="225.6">3</text>
<text x="56.6" y="224.3">GND</text>
<text x="56.6" y="226.8">2A</text>
<text x="65.1" y="224.3">VCC</text>
<text x="67.1" y="226.8">2Y</text>
<text x="71" y="225.6">4</text>
<text x="71" y="223">5</text>
<text x="198.5" y="237.8">7</text>
<text x="200.9" y="239.1">0V</text>
<text x="89.8" y="243.4">1</text>
<text x="89.8" y="245.9">2</text>
<text x="92.1" y="244.6">ANODE</text>
<text x="108.2" y="244.6">VCC</text>
<text x="114.2" y="245.9">5</text>
<text x="114.2" y="243.4">6</text>
<text x="198.5" y="242.9">5</text>
<text x="200.9" y="244.1">+Vo</text>
<text x="89.8" y="248.4">3</text>
<text x="92.1" y="247.2">NC</text>
<text x="92.1" y="249.7">CATHODE</text>
<text x="106.7" y="247.2">VOUT</text>
<text x="108.5" y="249.7">VEE</text>
<text x="114.2" y="248.4">4</text>
<text x="198.5" y="250.5">4</text>
<text x="200.9" y="251.8">Vin</text>
<text x="198.5" y="253">1</text>
<text x="200.9" y="254.3">GND</text>
</g>
<g font-size="1.6" fill="#000080">
<text x="91.2" y="112.5">U5</text>
<text x="32.8" y="121.4">D1</text>
<text x="91.2" y="154.4">U6</text>
<text x="32.8" y="163.3">D2</text>
<text x="91.2" y="197.6">U7</text>
<text x="32.8" y="206.4">D3</text>
<text x="32.8" y="245.8">D4</text>
<text x="91.2" y="240.7">U8</text>
</g>
</svg>
